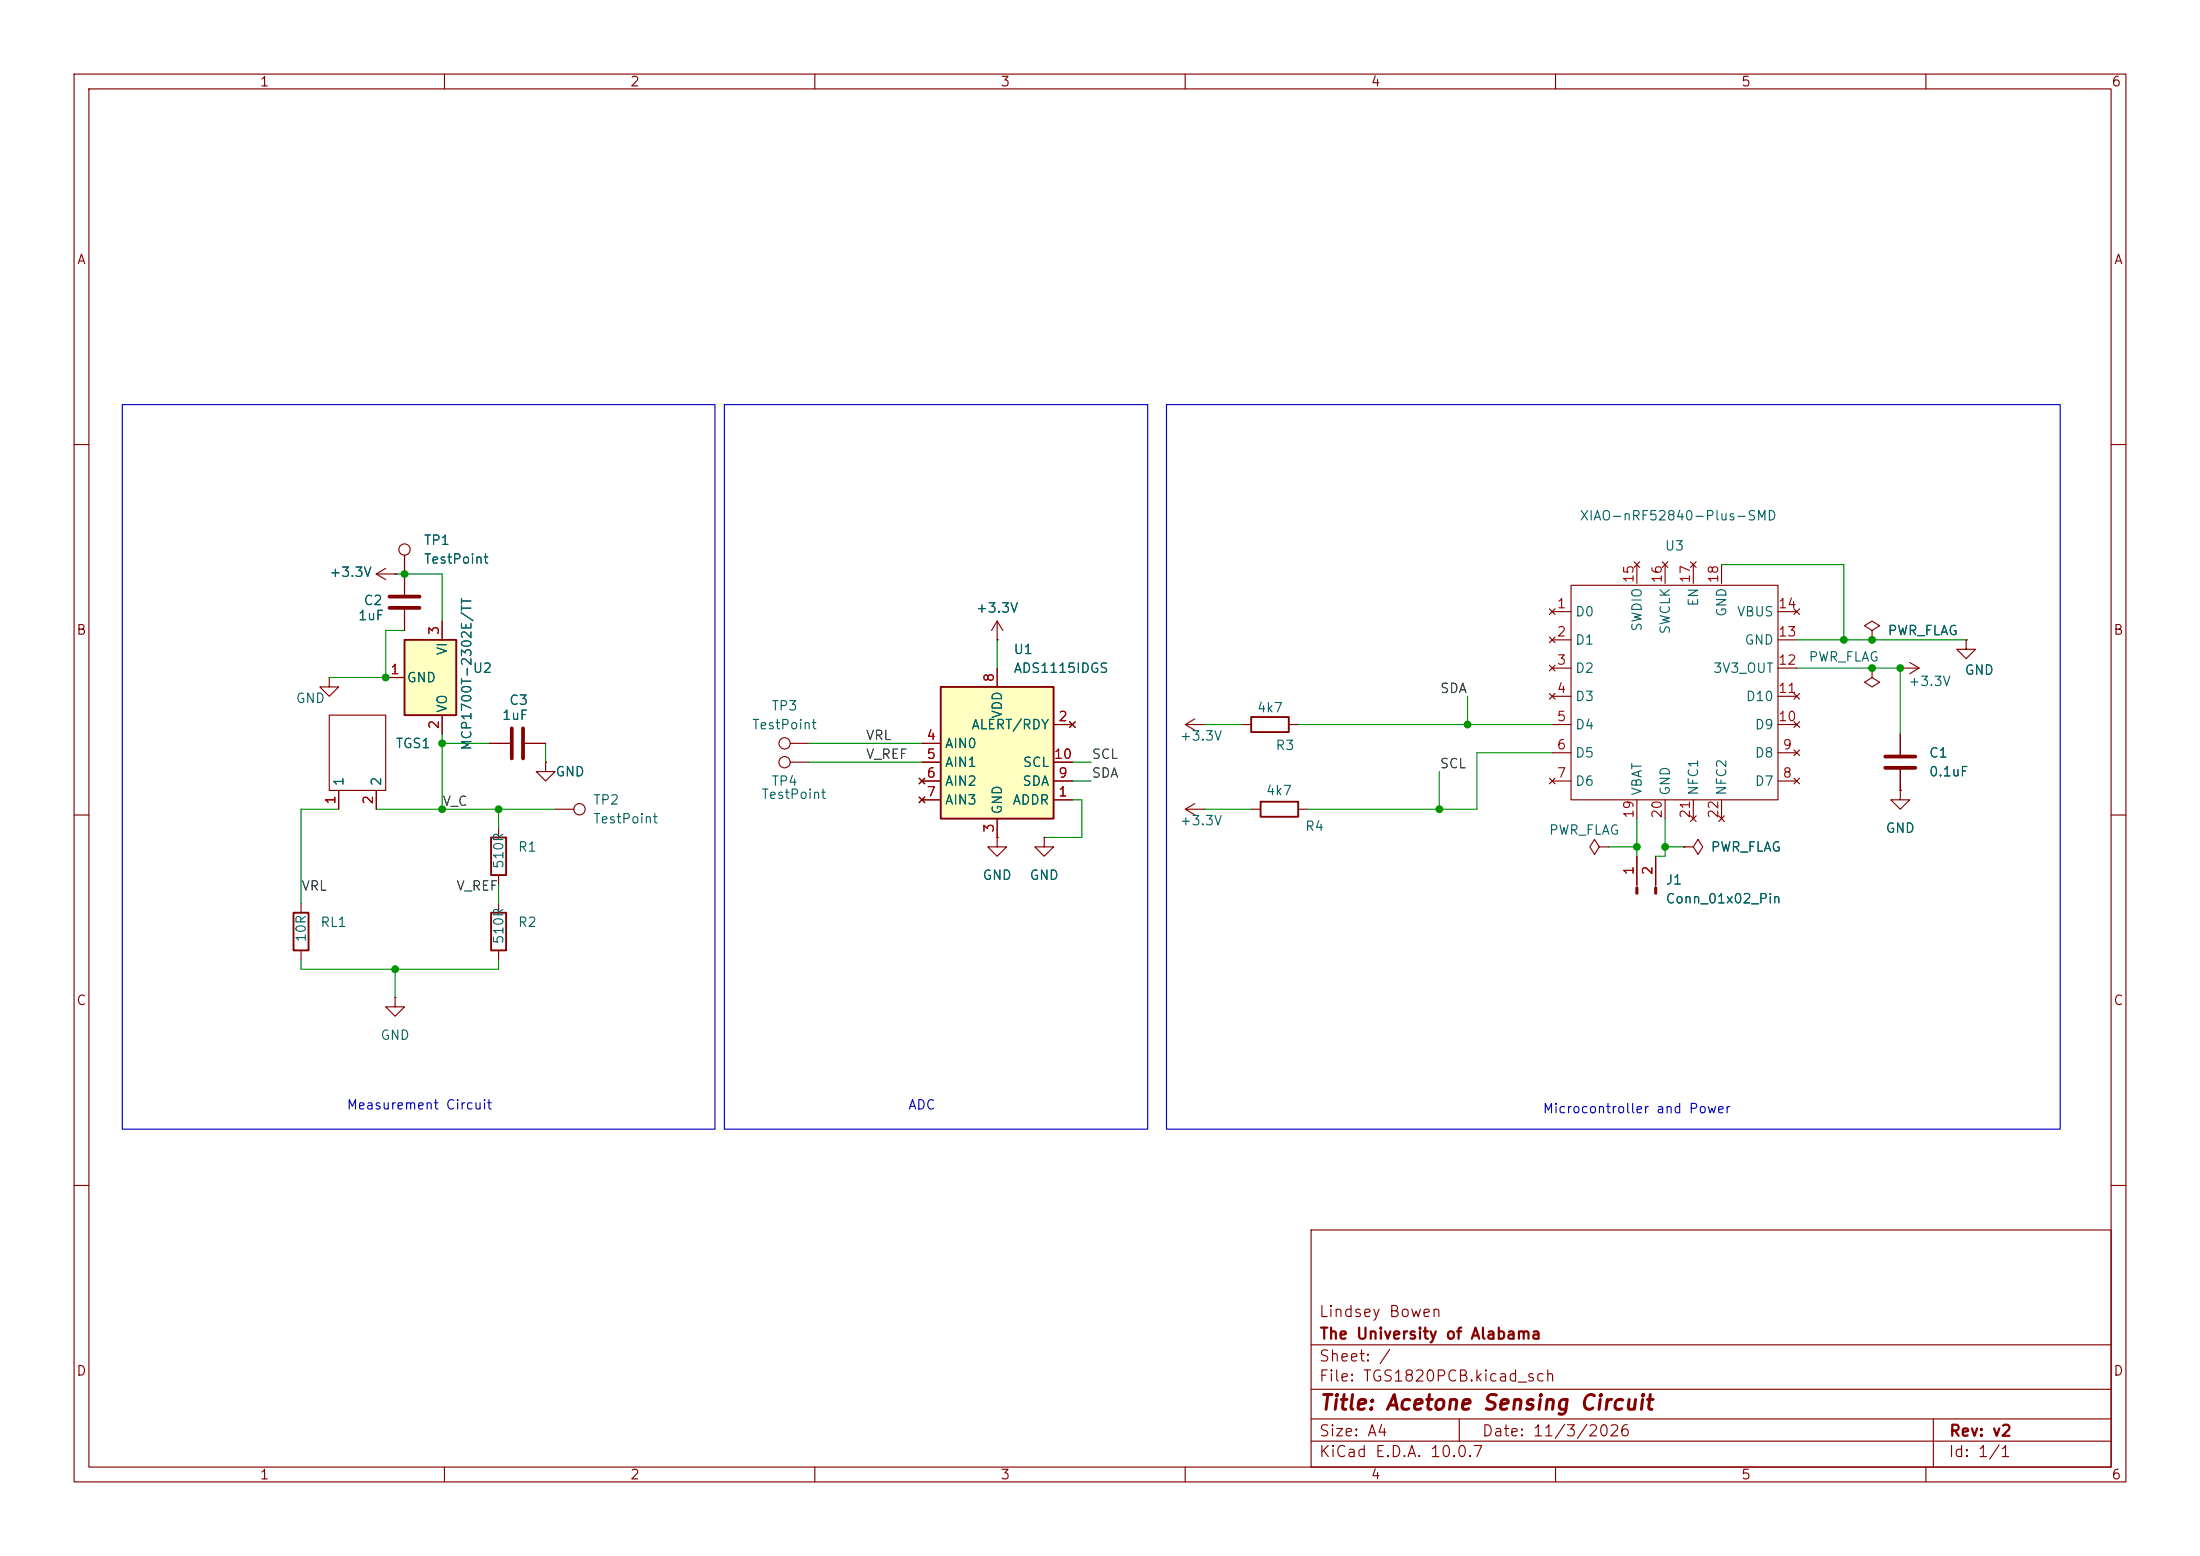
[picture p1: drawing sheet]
<svg xmlns="http://www.w3.org/2000/svg" width="297mm" height="210mm" viewBox="0 0 297 210" stroke-linecap="round" stroke-linejoin="round" font-family="sans-serif">
<g fill="none" stroke="#840000" stroke-width=".15">
<path d="M10 10h277v190h-277zM12 12h273v186h-273zM60 10v2M110 10v2M160 10v2M210 10v2M260 10v2M10 60h2M285 60h2M256.5 90.2h.1M256.5 90.2h2.6M257.8 89.4l1.3 .8"/>
<path d="M259.1 90.2l-1.3 .7M10 110h2M73.7 102.9v1.2h1.2l-1.2 1.3-1.3-1.3h1.3M73.7 102.9h.1M285 110h2M67.3 121.9v1.3M67.3 128.3v1.2M10 160h2M177 166h108v32h-108zM285 160h2M60 198v2M110 198v2"/>
<path d="M160 198v2M177 194.5h108M177 191.5h108M177 187.5h108M177 181.5h108M197 191.5v3M210 198v2M260 198v2M261 191.5v6.5"/>
</g>
<path d="M66.3 123.2h2v5.1h-2z" fill="none" stroke="#840000" stroke-width=".25"/>
<path d="M127 92.7h15.2v17.8h-15.2z" fill="#ffffc2"/>
<path d="M127 92.7h15.2v17.8h-15.2zM39.6 123.2h2.1v5.1h-2.1z" fill="none" stroke="#840000" stroke-width=".25"/>
<g fill="none" stroke="#840000" stroke-width=".15">
<path d="M54.6 74.9v5.4M54.6 82.3v2.8M134.6 86.4h.1M134.6 83.8v2.6M134.6 90.2v2.5M134.6 83.8l-.7 1.3M134.6 83.8l.8 1.3M142.2 97.8h2.6M144.4 97.4l.8 .8M145.2 97.4l-.8 .8M252.7 85.1l1-.6-1-.7-1 .7 1 .6v1.3M252.7 86.4h.1"/>
<path d="M252.7 90.2v1.2l1 .7-1 .6-1-.6 1-.7M252.7 90.2h.1M124.1 105l.7 .8M124.1 107.6l.7 .7M124.5 108h2.5M124.5 100.3h2.5M124.5 102.9h2.5M124.5 105.4h2.5M124.8 105l-.7 .8M124.8 107.6l-.7 .7M134.6 113v1.3h1.3l-1.3 1.3-1.3-1.3h1.3M134.6 113h.1"/>
<path d="M134.6 110.5v2.5M141 113v1.3h1.2l-1.2 1.3-1.3-1.3h1.3M141 113h.1M142.2 108h2.6M142.2 102.9h2.6M142.2 105.4h2.6M40.6 121.9v1.3M40.6 128.3v1.2"/>
<circle cx="54.6" cy="74.2" r=".76"/>
</g>
<path d="M52.6 80.5h4M52.6 82h4" fill="none" stroke="#840000" stroke-width=".51"/>
<path d="M54.6 86.4h7v10.1h-7z" fill="#ffffc2"/>
<path d="M54.6 86.4h7v10.1h-7zM168.9 96.8h5.1v2h-5.1zM66.3 113h2v5.1h-2zM170.2 108.2h5.1v2h-5.1z" fill="none" stroke="#840000" stroke-width=".25"/>
<g fill="none" stroke="#840000" stroke-width=".15">
<path d="M50.8 77.5l1.3 .7M50.8 77.5h2.5M52.1 76.7l-1.3 .8M53.3 77.5h.1M54.6 74.9v5.4M212.1 79h27.9v29h-27.9zM220.6 75.8l.8 .8M221 76.2v2.5M221.4 75.8l-.8 .8M224.4 75.8l.8 .8M224.8 76.2v2.5M225.2 75.8l-.8 .8"/>
<path d="M228.2 75.8l.8 .8M228.6 76.2v2.5M229 75.8l-.8 .8M232.4 76.2v2.5M44.4 96.5h7.7v10.2h-7.7zM44.4 91.4v1.3h1.3l-1.3 1.3-1.2-1.3h1.2M44.4 91.4h.1M52.1 91.4h2.5M54.6 82.3v2.8M59.7 83.8v2.6M59.7 96.5v2.6M134.6 86.4h.1"/>
<path d="M134.6 90.2v2.5M142.2 97.8h2.6M144.4 97.4l.8 .8M145.2 97.4l-.8 .8M160 97.8h2.6M160 97.8l1.3 .8M161.3 97l-1.3 .8M162.6 97.8h.1M167.6 97.8h1.3M174 97.8h1.3M209.2 82.2l.7 .7M209.2 86l.7 .7"/>
<path d="M209.2 89.8l.7 .8M209.2 93.6l.7 .8M209.5 82.6h2.6M209.5 86.4h2.6M209.5 90.2h2.6M209.5 94h2.6M209.5 97.8h2.6M209.9 82.2l-.7 .7M209.9 86l-.7 .7M209.9 89.8l-.7 .8M209.9 93.6l-.7 .8M240 82.6h2.6"/>
<path d="M240 86.4h2.6M240 90.2h2.6M240 94h2.6M240 97.8h2.6M242.2 97.4l.8 .8M242.2 93.6l.8 .8M242.2 82.2l.8 .7M243 97.4l-.8 .8M243 93.6l-.8 .8M243 82.2l-.8 .7M252.7 86.4h.1M256.5 99.1v2.8"/>
<path d="M265.4 86.4v1.2h1.3l-1.3 1.3-1.2-1.3h1.2M265.4 86.4h.1M45.7 106.7v2.5M50.8 106.7v2.5M66 100.3h2.8M67.3 111.8v1.2M67.3 118.1v1.3M70.9 100.3h2.8M73.7 102.9h.1M74.9 109.2h2.6M106.7 102.9h2.5M106.7 100.3h2.5"/>
<path d="M124.1 105l.7 .8M124.1 107.6l.7 .7M124.5 102.9h2.5M124.5 105.4h2.5M124.5 100.3h2.5M124.5 108h2.5M124.8 105l-.7 .8M124.8 107.6l-.7 .7M134.6 113h.1M134.6 110.5v2.5M141 113h.1M142.2 102.9h2.6"/>
<path d="M142.2 105.4h2.6M142.2 108h2.6M160 109.2h2.6M160 109.2l1.3 .8M161.3 108.5l-1.3 .7M162.6 109.2h.1M168.9 109.2h1.3M175.3 109.2h1.2M209.2 105l.7 .8M209.5 101.6h2.6M209.5 105.4h2.6M209.9 105l-.7 .8"/>
<path d="M215.9 114.3l-.6-1-.7 1 .7 1 .6-1h1.3M217.2 114.3h.1M221 108v2.5M221 115.6v4.2M223.5 115.6v4.2M224.8 108v2.5M227.3 114.3h1.3l.6-1 .7 1-.7 1-.6-1M227.3 114.3h.1M228.2 110.1l.8 .8M228.6 108v2.5M229 110.1l-.8 .8M232 110.1l.8 .8"/>
<path d="M232.4 108v2.5M232.8 110.1l-.8 .8M240 101.6h2.6M240 105.4h2.6M242.2 105l.8 .8M242.2 101.2l.8 .8M243 105l-.8 .8M243 101.2l-.8 .8M256.5 106.7v1.3h1.3l-1.3 1.2-1.2-1.2h1.2M256.5 106.7h.1M256.5 103.9v2.8M53.3 134.6v1.3h1.3l-1.3 1.3-1.2-1.3h1.2"/>
<path d="M53.3 134.6h.1"/>
<circle cx="78.2" cy="109.2" r=".76"/>
<circle cx="105.9" cy="100.3" r=".76"/>
<circle cx="105.9" cy="102.9" r=".76"/>
</g>
<path d="M69.1 98.3v4.1M70.6 98.3v4.1M254.5 102.1h4.1M254.5 103.6h4.1" fill="none" stroke="#840000" stroke-width=".51"/>
<g fill="#840000" stroke="#840000" stroke-width=".15">
<path d="M220.9 119.8h.2v.9h-.2z"/>
<path d="M223.4 119.8h.2v.9h-.2z"/>
</g>
<g fill="none" stroke="#009600" stroke-width=".15">
<path d="M53.3 77.5h6.4v6.3M232.4 76.2h16.5v10.2M54.6 85.1h-2.5v6.3h-7.7M59.7 99.1v10.1M134.6 86.4v3.8M162.6 97.8h5M175.3 97.8h34.2M198.1 94v3.8M242.6 86.4h22.8M242.6 90.2h13.9v8.9M45.7 109.2h-5.1v12.7M50.8 109.2h24.1"/>
<path d="M59.7 100.3h6.3M67.3 109.2v2.6M67.3 119.4v2.5M73.7 100.3v2.6M109.2 100.3h15.3M109.2 102.9h15.3M144.8 102.9h2.5M144.8 108h1.2v5h-5M144.8 105.4h2.5M162.6 109.2h6.3M194.3 104.1v5.1M209.5 101.6h-10.1v7.6h-22.9"/>
<path d="M217.2 114.3h3.8M221 110.5v5.1M224.8 110.5v5.1h-1.3M224.8 114.3h2.5M40.6 129.5v1.3h26.7v-1.3M53.3 130.8v3.8"/>
</g>
<path d="M16.5 54.6h80v97.8h-80zM97.8 54.6h57.1v97.8h-57.1zM157.5 54.6h120.6v97.8h-120.6z" fill="none" stroke="#0000c2" stroke-width=".15"/>
<g fill="#009600" stroke="#009600" stroke-width=".14">
<circle cx="256.5" cy="90.2" r=".46"/>
<circle cx="252.7" cy="90.2" r=".46"/>
<circle cx="252.7" cy="86.4" r=".46"/>
<circle cx="248.9" cy="86.4" r=".46"/>
<circle cx="224.8" cy="114.3" r=".46"/>
<circle cx="53.3" cy="130.8" r=".46"/>
<circle cx="59.7" cy="109.2" r=".46"/>
<circle cx="67.3" cy="109.2" r=".46"/>
<circle cx="59.7" cy="100.3" r=".46"/>
<circle cx="198.1" cy="97.8" r=".46"/>
<circle cx="194.3" cy="109.2" r=".46"/>
<circle cx="221" cy="114.3" r=".46"/>
<circle cx="52.1" cy="91.4" r=".46"/>
<circle cx="54.6" cy="77.5" r=".46"/>
</g>
<text font-size="2" fill="#840000" x="178" y="190.8">Title: Acetone Sensing Circuit</text>
<g font-size="1.5" fill="#840000">
<text x="178" y="178.1">Lindsey Bowen</text>
<text x="178" y="184.1">Sheet: /</text>
<text x="178" y="181.1">The University of Alabama</text>
<text x="178" y="186.8">File: TGS1820PCB.kicad_sch</text>
<text x="178" y="197">KiCad E.D.A. 10.0.7</text>
<text x="178" y="194.2">Size: A4</text>
<text x="200" y="194.2">Date: 11/3/2026</text>
<text x="263" y="197">Id: 1/1</text>
<text x="263" y="194.2">Rev: v2</text>
</g>
<g font-size="1.3" fill="#840000">
<text x="35" y="12">1</text>
<text x="85" y="12">2</text>
<text x="135" y="12">3</text>
<text x="185" y="12">4</text>
<text x="235" y="12">5</text>
<text x="285" y="12">6</text>
<text x="10.3" y="36">A</text>
<text x="285.3" y="36">A</text>
<text x="10.2" y="86">B</text>
<text x="285.2" y="86">B</text>
<text x="10.2" y="136">C</text>
<text x="285.2" y="136">C</text>
<text x="10.2" y="186">D</text>
<text x="285.2" y="186">D</text>
<text x="35" y="200">1</text>
<text x="85" y="200">2</text>
<text x="135" y="200">3</text>
<text x="185" y="200">4</text>
<text x="235" y="200">5</text>
<text x="285" y="200">6</text>
</g>
<g font-size="1.3" fill="#006464">
<text x="213.2" y="70.6">XIAO-nRF52840-Plus-SMD</text>
<text x="57.1" y="73.9">TP1</text>
<text x="57.1" y="76.4">TestPoint</text>
<text x="224.7" y="74.6">U3</text>
<text x="44.4" y="78.2">+3.3V</text>
<text x="49" y="82">C2</text>
<text x="131.7" y="83">+3.3V</text>
<text x="212.6" y="83.5">D0</text>
<text x="229.6" y="82" transform="rotate(-90 229.6 82)">EN</text>
<text x="233.4" y="83.3" transform="rotate(-90 233.4 83.3)">GND</text>
<text x="234.4" y="83.5">VBUS</text>
<text x="48.2" y="84">1uF</text>
<text x="60.7" y="88.5" transform="rotate(-90 60.7 88.5)">VI</text>
<text x="136.7" y="88.6">U1</text>
<text x="212.6" y="87.3">D1</text>
<text x="221.9" y="85.3" transform="rotate(-90 221.9 85.3)">SWDIO</text>
<text x="225.8" y="85.7" transform="rotate(-90 225.8 85.7)">SWCLK</text>
<text x="235.4" y="87.3">GND</text>
<text x="244.1" y="89.6">PWR_FLAG</text>
<text x="254.7" y="86.1">PWR_FLAG</text>
<text x="39.8" y="95.2">GND</text>
<text x="54.8" y="92.4">GND</text>
<text x="63.7" y="91.1">U2</text>
<text x="68.7" y="95.5">C3</text>
<text x="136.7" y="91.1">ADS1115IDGS</text>
<text x="212.6" y="91.1">D2</text>
<text x="212.6" y="94.9">D3</text>
<text x="231.2" y="91.1">3V3_OUT</text>
<text x="235.6" y="94.9">D10</text>
<text x="257.5" y="92.9">+3.3V</text>
<text x="265.1" y="91.4">GND</text>
<text x="53.3" y="101.3">TGS1</text>
<text x="60.7" y="96.3" transform="rotate(-90 60.7 96.3)">VO</text>
<text x="64" y="101.4" transform="rotate(-90 64 101.4)">MCP1700T-2302E/TT</text>
<text x="67.7" y="97.5">1uF</text>
<text x="101.4" y="98.8">TestPoint</text>
<text x="104.1" y="96.2">TP3</text>
<text x="127.5" y="101.3">AIN0</text>
<text x="131" y="98.8">ALERT/RDY</text>
<text x="135.6" y="97.1" transform="rotate(-90 135.6 97.1)">VDD</text>
<text x="159.2" y="100.3">+3.3V</text>
<text x="169.6" y="96.5">4k7</text>
<text x="172.1" y="101.5">R3</text>
<text x="212.6" y="98.8">D4</text>
<text x="236.8" y="98.8">D9</text>
<text x="46.7" y="106.2" transform="rotate(-90 46.7 106.2)">1</text>
<text x="51.8" y="106.2" transform="rotate(-90 51.8 106.2)">2</text>
<text x="74.9" y="105.1">GND</text>
<text x="104.1" y="106.4">TP4</text>
<text x="127.5" y="103.8">AIN1</text>
<text x="127.5" y="106.4">AIN2</text>
<text x="137.9" y="106.4">SDA</text>
<text x="138" y="103.8">SCL</text>
<text x="170.8" y="107.6">4k7</text>
<text x="212.6" y="102.6">D5</text>
<text x="212.6" y="106.4">D6</text>
<text x="221.9" y="107.5" transform="rotate(-90 221.9 107.5)">VBAT</text>
<text x="225.8" y="107.5" transform="rotate(-90 225.8 107.5)">GND</text>
<text x="229.6" y="107.5" transform="rotate(-90 229.6 107.5)">NFC1</text>
<text x="233.4" y="107.5" transform="rotate(-90 233.4 107.5)">NFC2</text>
<text x="236.8" y="106.4">D7</text>
<text x="236.8" y="102.6">D8</text>
<text x="260.3" y="102.6">C1</text>
<text x="260.3" y="105.1">0.1uF</text>
<text x="80" y="108.9">TP2</text>
<text x="80" y="111.5">TestPoint</text>
<text x="102.7" y="108.2">TestPoint</text>
<text x="127.5" y="108.9">AIN3</text>
<text x="135.6" y="110" transform="rotate(-90 135.6 110)">GND</text>
<text x="136.6" y="108.9">ADDR</text>
<text x="159.2" y="111.7">+3.3V</text>
<text x="176.1" y="112.5">R4</text>
<text x="209" y="113">PWR_FLAG</text>
<text x="254.5" y="112.7">GND</text>
<text x="68.3" y="117.4" transform="rotate(-90 68.3 117.4)">510R</text>
<text x="69.8" y="115.3">R1</text>
<text x="132.6" y="119.1">GND</text>
<text x="138.9" y="119.1">GND</text>
<text x="224.8" y="119.7">J1</text>
<text x="230.9" y="115.3">PWR_FLAG</text>
<text x="43.2" y="125.4">RL1</text>
<text x="69.8" y="125.4">R2</text>
<text x="224.8" y="122.2">Conn_01x02_Pin</text>
<text x="41.6" y="127.3" transform="rotate(-90 41.6 127.3)">10R</text>
<text x="68.3" y="127.5" transform="rotate(-90 68.3 127.5)">510R</text>
<text x="51.3" y="140.7">GND</text>
</g>
<g font-size="1.3" fill="#a90000">
<text x="210.1" y="82.4">1</text>
<text x="220.8" y="78.8" transform="rotate(-90 220.8 78.8)">15</text>
<text x="224.7" y="78.8" transform="rotate(-90 224.7 78.8)">16</text>
<text x="228.5" y="78.8" transform="rotate(-90 228.5 78.8)">17</text>
<text x="232.3" y="78.8" transform="rotate(-90 232.3 78.8)">18</text>
<text x="240" y="82.4">14</text>
<text x="59.6" y="85.8" transform="rotate(-90 59.6 85.8)">3</text>
<text x="210.1" y="86.2">2</text>
<text x="240" y="86.2">13</text>
<text x="52.6" y="91.3">1</text>
<text x="134.5" y="92.2" transform="rotate(-90 134.5 92.2)">8</text>
<text x="210.1" y="90">3</text>
<text x="210.1" y="93.8">4</text>
<text x="240" y="93.8">11</text>
<text x="240" y="90">12</text>
<text x="59.6" y="98.5" transform="rotate(-90 59.6 98.5)">2</text>
<text x="125" y="100.2">4</text>
<text x="142.8" y="97.7">2</text>
<text x="210.1" y="97.7">5</text>
<text x="210.1" y="101.5">6</text>
<text x="240" y="97.7">10</text>
<text x="240.6" y="101.5">9</text>
<text x="125" y="102.7">5</text>
<text x="125" y="105.3">6</text>
<text x="125" y="107.8">7</text>
<text x="142.2" y="102.7">10</text>
<text x="142.8" y="107.8">1</text>
<text x="142.8" y="105.3">9</text>
<text x="210.1" y="105.3">7</text>
<text x="240.6" y="105.3">8</text>
<text x="45.6" y="108.7" transform="rotate(-90 45.6 108.7)">1</text>
<text x="50.7" y="108.7" transform="rotate(-90 50.7 108.7)">2</text>
<text x="134.5" y="112.5" transform="rotate(-90 134.5 112.5)">3</text>
<text x="220.8" y="110.6" transform="rotate(-90 220.8 110.6)">19</text>
<text x="224.7" y="110.6" transform="rotate(-90 224.7 110.6)">20</text>
<text x="228.5" y="110.6" transform="rotate(-90 228.5 110.6)">21</text>
<text x="232.3" y="110.6" transform="rotate(-90 232.3 110.6)">22</text>
<text x="220.8" y="118.2" transform="rotate(-90 220.8 118.2)">1</text>
<text x="223.4" y="118.2" transform="rotate(-90 223.4 118.2)">2</text>
</g>
<g font-size="1.3" fill="#0f0f0f">
<text x="194.3" y="93.9">SDA</text>
<text x="116.8" y="100.2">VRL</text>
<text x="116.8" y="102.7">V_REF</text>
<text x="147.3" y="105.3">SDA</text>
<text x="147.3" y="102.7">SCL</text>
<text x="194.3" y="104">SCL</text>
<text x="59.7" y="109.1">V_C</text>
<text x="40.6" y="120.5">VRL</text>
<text x="61.5" y="120.5">V_REF</text>
</g>
<g font-size="1.3" fill="#0000c2">
<text x="46.7" y="150.1">Measurement Circuit</text>
<text x="122.5" y="150.1">ADC</text>
<text x="208.2" y="150.6">Microcontroller and Power</text>
</g>
</svg>
